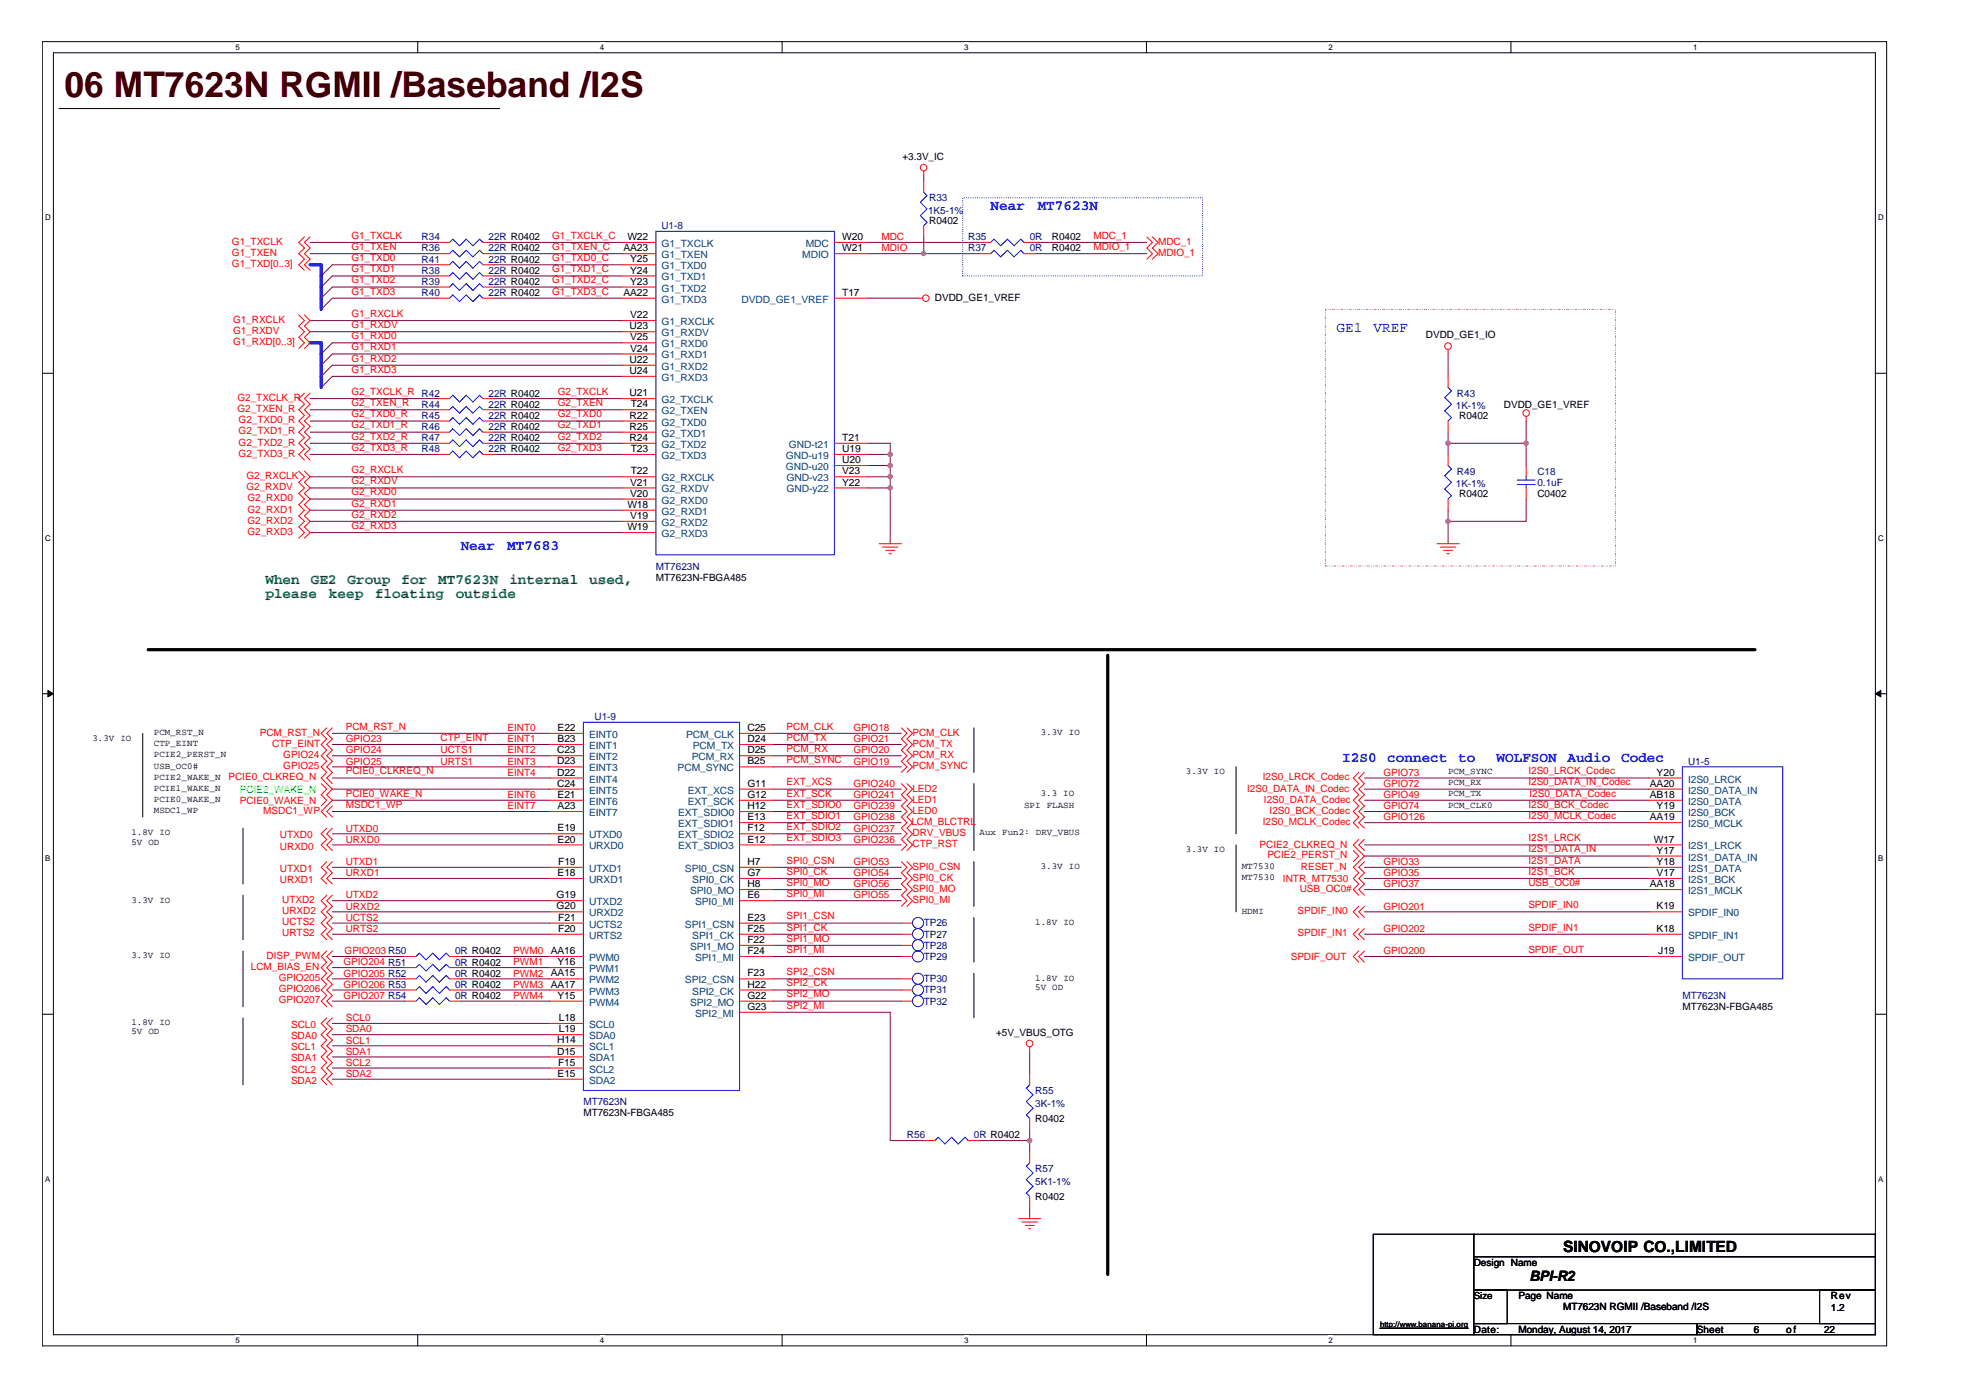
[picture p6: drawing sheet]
<svg xmlns="http://www.w3.org/2000/svg" width="297mm" height="210mm" viewBox="0 0 297 210" stroke-linecap="round" stroke-linejoin="round" font-family="sans-serif">
<path d="M6.3 6.3h277.2v195.9h-277.2zM8 7.9h273.8v192.6h-273.8z" fill="none" stroke="#000" stroke-width=".15"/>
<g fill="#fff">
<path d="M35.4 6.4h.6v1.4h-.6z"/>
<path d="M35.4 200.7h.6v1.4h-.6z"/>
</g>
<path d="M62.8 6.3v1.6M62.8 200.5v1.7" fill="none" stroke="#000" stroke-width=".15"/>
<g fill="#fff">
<path d="M90.1 6.4h.7v1.4h-.7z"/>
<path d="M90.1 200.7h.7v1.4h-.7z"/>
</g>
<path d="M117.5 6.3v1.6M117.5 200.5v1.7" fill="none" stroke="#000" stroke-width=".15"/>
<g fill="#fff">
<path d="M144.9 6.4h.6v1.4h-.6z"/>
<path d="M144.9 200.7h.6v1.4h-.6z"/>
</g>
<path d="M172.3 6.3v1.6M172.3 200.5v1.7" fill="none" stroke="#000" stroke-width=".15"/>
<g fill="#fff">
<path d="M199.6 6.4h.7v1.4h-.7z"/>
<path d="M199.6 200.7h.7v1.4h-.7z"/>
</g>
<path d="M227 6.3v1.6M227 200.5v1.7" fill="none" stroke="#000" stroke-width=".15"/>
<g fill="#fff">
<path d="M254.4 6.4h.6v1.4h-.6z"/>
<path d="M254.4 200.7h.6v1.4h-.6z"/>
<path d="M6.8 32h.8v1.4h-.8z"/>
<path d="M282.2 32h.8v1.4h-.8z"/>
<path d="M6.8 80.1h.8v1.4h-.8z"/>
<path d="M282.2 80.1h.8v1.4h-.8z"/>
</g>
<path d="M6.3 56.1h1.7M281.8 56.1h1.6" fill="none" stroke="#000" stroke-width=".15"/>
<g fill="#fff">
<path d="M6.8 128.3h.8v1.4h-.8z"/>
<path d="M282.2 128.3h.8v1.4h-.8z"/>
</g>
<path d="M6.3 104.2h1.7M281.8 104.2h1.6" fill="none" stroke="#000" stroke-width=".15"/>
<g fill="#000" stroke="#000" stroke-width=".15">
<path d="M7.2 103.8l.8 .4-.8 .5z" fill-rule="evenodd"/>
<path d="M281.8 104.2l.8-.4v.9z" fill-rule="evenodd"/>
</g>
<g fill="#fff">
<path d="M6.8 176.4h.8v1.4h-.8z"/>
<path d="M282.2 176.4h.8v1.4h-.8z"/>
</g>
<g fill="none" stroke="#000" stroke-width=".15">
<path d="M8.9 16.3h66.2M21.4 110.2v12.6M146.3 109.4v6.6M146.3 117.7v10.1M185.7 115.2v10.1M36.5 124.4v8.4M36.5 134.5v6.7M146.3 129.5v6.7M146.3 137.9v6.7M185.7 127v10M6.3 152.4h1.7M36.5 142.9v8.4"/>
<path d="M36.5 152.9v10.1M146.3 146.2v6.7M281.8 152.4h1.6M206.3 185.5h15.1v15h-15.1zM221.4 185.5h60.4v3.3h-60.4zM221.4 188.8h60.4v5h-60.4zM221.4 193.8h5.1v5.1h-5.1zM221.4 198.9h33.6v1.6h-33.6zM255 198.9h26.8v1.6h-26.8zM273.4 193.8h8.4v5.1h-8.4z"/>
</g>
<path d="M144.7 29.7h36v11.8h-36z" fill="none" stroke="#00f" stroke-width=".15" stroke-dasharray="0 .3"/>
<path d="M199.1 46.5h43.6v38.5h-43.6z" fill="none" stroke="#f0f" stroke-width=".15" stroke-dasharray=".3 .3 0 .3 0 .3"/>
<path d="M22.3 97.6h241.4M166.4 98.5v93" fill="none" stroke="#000" stroke-width=".49"/>
<g fill="none" stroke="#800040" stroke-width=".15">
<path d="M46.6 38.1h19.2M46.6 36.4h19.2M65.8 39.8h-15.9l-1.6 1.7M74.2 38.1h19.3M74.2 36.4h19.3M74.2 39.8h19.3M130.4 38.1h16.8M130.4 36.4h16.8M138.8 26.4v.8M138.8 35.6v2.5M155.6 38.1h16.7M155.6 36.4h16.7"/>
<path d="M46.6 59.9h19.2M46.6 49.8h46.9M46.6 48.2h46.9M65.8 44.8h-15.9l-1.6 1.7M65.8 41.5h-15.9l-1.6 1.6M65.8 43.1h-15.9l-1.6 1.7M74.2 59.9h19.3M74.2 44.8h19.3M74.2 41.5h19.3M74.2 43.1h19.3M93.5 54.9h-43.6l-1.6 1.7M93.5 51.5h-43.6l-1.6 1.7"/>
<path d="M93.5 56.6h-43.6l-1.6 1.6M93.5 53.2h-43.6l-1.6 1.7M130.4 44.8h7.5M217.6 53.2v3.4M46.6 61.6h19.2M46.6 64.9h19.2M46.6 63.3h19.2M46.6 66.6h19.2M46.6 68.3h19.2M46.6 73.3h46.9M46.6 78.3h46.9M46.6 75h46.9"/>
<path d="M46.6 76.7h46.9M46.6 71.6h46.9M74.2 61.6h19.3M74.2 64.9h19.3M74.2 63.3h19.3M74.2 66.6h19.3M74.2 68.3h19.3M130.4 66.6h3.4v15.1M130.4 68.3h3.4M130.4 73.3h3.4M130.4 71.6h3.4M130.4 69.9h3.4"/>
<path d="M217.6 66.6h11.7M217.6 64.9v3.4M217.6 76.7v5M229.3 75v3.3h-11.7M229.3 63.3v6.6M46.6 80h46.9M49.9 110.2h32.7M49.9 113.6h32.7M49.9 118.6h32.7M49.9 111.9h32.7M49.9 115.2h32.7M49.9 116.9h32.7"/>
<path d="M116.1 110.2h19.3M116.1 113.6h19.3M116.1 118.6h19.3M116.1 111.9h19.3M116.1 115.2h19.3M205 118.6h42.8M205 116.9h42.8M49.9 125.3h32.7M49.9 127h32.7M49.9 130.3h32.7M49.9 132h32.7M49.9 135.3h32.7"/>
<path d="M49.9 137h32.7M49.9 138.7h32.7M49.9 120.2h32.7M49.9 121.9h32.7M116.1 125.3h19.3M116.1 127h19.3M116.1 130.3h19.3M116.1 132h19.3M116.1 135.3h19.3M116.1 138.7h19.3M116.1 133.7h19.3M116.1 120.2h19.3"/>
<path d="M116.1 121.9h19.3M116.1 123.6h19.3M205 127h42.8M205 130.3h42.8M205 132h42.8M205 137h42.8M205 133.7h42.8M205 120.2h42.8M205 121.9h42.8M205 123.6h42.8M205 128.6h42.8M49.9 153.8h32.7"/>
<path d="M49.9 155.5h32.7M49.9 157.1h32.7M49.9 158.8h32.7M49.9 140.4h32.7M49.9 150.4h10.9M49.9 148.8h10.9M49.9 147.1h10.9M49.9 145.4h10.9M49.9 143.7h10.9M69.2 150.4h13.4M69.2 148.8h13.4M69.2 147.1h13.4"/>
<path d="M69.2 145.4h13.4M69.2 143.7h13.4M116.1 152.1h17.7v19.3h5M116.1 140.4h19.3M116.1 150.4h19.3M116.1 148.8h19.3M116.1 147.1h19.3M116.1 143.7h19.3M116.1 142h19.3M154.7 158v3.3M205 140.4h42.8M205 143.7h42.8"/>
<path d="M49.9 160.5h32.7M49.9 162.2h32.7M147.2 171.4h7.5M154.7 169.7v3.4M154.7 181.4v1.7"/>
</g>
<g fill="#f0f" stroke="#f0f" stroke-width=".15">
<circle cx="138.8" cy="38.1" r=".32"/>
<circle cx="133.7" cy="69.9" r=".33"/>
<circle cx="133.7" cy="68.3" r=".33"/>
<circle cx="133.7" cy="73.3" r=".33"/>
<circle cx="133.7" cy="71.6" r=".33"/>
<circle cx="217.6" cy="66.6" r=".33"/>
<circle cx="229.3" cy="66.6" r=".32"/>
<circle cx="217.6" cy="78.3" r=".33"/>
<circle cx="154.7" cy="171.4" r=".33"/>
</g>
<path d="M46.6 39.8h1.7v6.7M46.6 51.5h1.7v6.7" fill="none" stroke="#00f" stroke-width=".49"/>
<g fill="none" stroke="#f00" stroke-width=".15">
<path d="M45.7 35.6l-.8 .8 .8 .9-.8 .8 .8 .8-.8 .9 .8 .8M46.6 35.6l-.9 .8 .9 .9-.9 .8 .9 .8-.9 .9 .9 .8M65.8 38.1h1.7M65.8 39.8h1.7M65.8 36.4h1.7M72.6 38.1h1.6M72.6 39.8h1.6M72.6 36.4h1.6M93.5 38.1h5.1M93.5 39.8h5.1M93.5 36.4h5.1M125.4 38.1h5"/>
<path d="M125.4 36.4h5M138.8 25.7v.7M138.8 27.2v1.7M138.8 33.9v1.7M147.2 38.1h1.6M147.2 36.4h1.6M153.9 38.1h1.7M153.9 36.4h1.7M172.3 35.6l.8 .8-.8 .9 .8 .8-.8 .8M173.1 35.6l.9 .8-.9 .9 .9 .8-.9 .8M44.9 47.3l.8 .9-.8 .8 .8 .8-.8 .9 .8 .8-.8 .9M45.7 59.1l-.8 .8 .8 .8-.8 .9 .8 .8-.8 .9 .8 .8-.8 .8 .8 .9-.8 .8 .8 .9-.8 .8 .8 .8"/>
<path d="M45.7 47.3l.9 .9-.9 .8 .9 .8-.9 .9 .9 .8-.9 .9M46.6 59.1l-.9 .8 .9 .8-.9 .9 .9 .8-.9 .9 .9 .8-.9 .8 .9 .9-.9 .8 .9 .9-.9 .8 .9 .8M65.8 44.8h1.7M65.8 59.9h1.7M65.8 43.1h1.7M65.8 41.5h1.7M72.6 44.8h1.6M72.6 59.9h1.6M72.6 43.1h1.6M72.6 41.5h1.6M93.5 44.8h5.1M93.5 59.9h5.1"/>
<path d="M93.5 43.1h5.1M93.5 49.8h5.1M93.5 53.2h5.1M93.5 54.9h5.1M93.5 56.6h5.1M93.5 51.5h5.1M93.5 48.2h5.1M93.5 41.5h5.1M125.4 44.8h5M137.9 44.8h.7M217.6 52.5v.7M217.6 56.6v1.6"/>
<path d="M44.9 70.8l.8 .8-.8 .9 .8 .8-.8 .8 .8 .9-.8 .8 .8 .9-.8 .8 .8 .8-.8 .9 .8 .8-.8 .8M45.7 70.8l.9 .8-.9 .9 .9 .8-.9 .8 .9 .9-.9 .8 .9 .9-.9 .8 .9 .8-.9 .9 .9 .8-.9 .8M65.8 66.6h1.7M65.8 68.3h1.7M65.8 61.6h1.7M65.8 63.3h1.7M65.8 64.9h1.7M72.6 66.6h1.6M72.6 68.3h1.6M72.6 61.6h1.6M72.6 63.3h1.6M72.6 64.9h1.6"/>
<path d="M93.5 66.6h5.1M93.5 68.3h5.1M93.5 61.6h5.1M93.5 63.3h5.1M93.5 73.3h5.1M93.5 75h5.1M93.5 78.3h5.1M93.5 71.6h5.1M93.5 64.9h5.1M93.5 76.7h5.1M125.4 66.6h5M125.4 68.3h5"/>
<path d="M125.4 73.3h5M125.4 71.6h5M125.4 69.9h5M217.6 63.3v1.6M217.6 68.3v1.6M217.6 75v1.7M229.3 62.6v.7M229.3 69.9v1.7M229.3 73.3v1.7M93.5 80h5.1M132.1 81.7h3.3M132.6 82.2h2.3"/>
<path d="M133.1 82.7h1.3M133.6 83.2h.3M215.9 81.7h3.3M216.4 82.2h2.3M216.9 82.7h1.3M217.4 83.2h.3M48.3 117.7l.8 .9-.8 .8 .8 .8-.8 .9M49.1 109.4l-.8 .8 .8 .8-.8 .9 .8 .8-.8 .9 .8 .8-.8 .8 .8 .8-.8 .9 1.6 1.7-.8 .8 .8 .8-1.6 1.7 .8 .9M49.9 109.4l-.8 .8 .8 .8-.8 .9 .8 .8-.8 .9 .8 .8-.8 .8 .8 .8-.8 .9 .8 .8M82.6 116.9h5.1M82.6 118.6h5.1M82.6 111.9h5.1"/>
<path d="M82.6 110.2h5.1M82.6 113.6h5.1M82.6 115.2h5.1M111.1 118.6h5M111.1 111.9h5M111.1 110.2h5M111.1 113.6h5M111.1 115.2h5M135.4 117.7l.9 .9-.9 .8 .9 .8-.9 .9 .9 .8-.9 .9 .9 .8-.9 .8 .9 .9-.9 .8 .9 .9-.9 .8M135.4 109.4l.9 .8-.9 .8 .9 .9-.9 .8 .9 .9-.9 .8 .9 .8-.9 .8M136.3 117.7l.8 .9-.8 .8 .8 .8-.8 .9 .8 .8-.8 .9 .8 .8-.8 .8 .8 .9-.8 .8 .8 .9-.8 .8M136.3 109.4l.8 .8-.8 .8 .8 .9-.8 .8 .8 .9-.8 .8 .8 .8-.8 .8"/>
<path d="M204.2 116l-.9 .9 .9 .8-.9 .9 .9 .8-.9 .8 .9 .9-.9 .8 .9 .9-.9 .8 .9 .8M205 116l-.8 .9 .8 .8-.8 .9 .8 .8-.8 .8 .8 .9-.8 .8 .8 .9-.8 .8 .8 .8M247.8 116.9h5M247.8 118.6h5M49.1 134.5l-.8 .8 .8 .9-.8 .8 .8 .9-.8 .8 .8 .8-.8 .9 .8 .8M49.1 124.4l-.8 .9 .8 .8-.8 .9 .8 .8M49.1 129.5l-.8 .8 .8 .8-.8 .9 .8 .8M49.9 134.5l-.8 .8 .8 .9-.8 .8 .8 .9-.8 .8 .8 .8-.8 .9 .8 .8M49.9 124.4l-.8 .9 .8 .8-.8 .9 .8 .8M49.9 121.1l-.8 .8 .8 .9M49.9 129.5l-.8 .8 .8 .8-.8 .9 .8 .8M82.6 137h5.1"/>
<path d="M82.6 127h5.1M82.6 120.2h5.1M82.6 130.3h5.1M82.6 121.9h5.1M82.6 132h5.1M82.6 138.7h5.1M82.6 135.3h5.1M82.6 125.3h5.1M111.1 127h5M111.1 123.6h5M111.1 120.2h5M111.1 130.3h5"/>
<path d="M111.1 121.9h5M111.1 133.7h5M111.1 132h5M111.1 138.7h5M111.1 135.3h5M111.1 125.3h5M135.4 129.5l.9 .8-.9 .8 .9 .9-.9 .8 .9 .9-.9 .8 .9 .8-.9 .9M135.4 138.7h1.7M136.3 129.5l.8 .8-.8 .8 .8 .9-.8 .8 .8 .9-.8 .8 .8 .8-.8 .9M203.3 127.8l.9 .8-.9 .9M204.2 136.2l-.9 .8 .9 .9M204.2 126.1l-.9 .9 1.7 1.6-1.7 1.7 .9 .8-.9 .9 .9 .8-.9 .9 .9 .8"/>
<path d="M204.2 139.5l-.9 .9 .9 .8M205 136.2l-.8 .8 .8 .9M205 129.5l-.8 .8 .8 .8-.8 .9 .8 .8-.8 .9 .8 .8M205 139.5l-.8 .9 .8 .8M205 126.1l-.8 .9 .8 .8M247.8 137h5M247.8 127h5M247.8 123.6h5M247.8 120.2h5M247.8 128.6h5M247.8 130.3h5M247.8 121.9h5"/>
<path d="M247.8 133.7h5M247.8 132h5M49.1 152.9l-.8 .9 .8 .8-.8 .9 .8 .8-.8 .8 .8 .9-.8 .8 .8 .9-.8 .8 .8 .8-.8 .9 .8 .8M49.1 142.9l-.8 .8 .8 .9-.8 .8 .8 .8-.8 .9 .8 .8-.8 .9 .8 .8-.8 .8 .8 .9M49.9 152.9l-.8 .9 .8 .8-.8 .9 .8 .8-.8 .8 .8 .9-.8 .8 .8 .9-.8 .8 .8 .8-.8 .9 .8 .8M49.9 142.9l-.8 .8 .8 .9-.8 .8 .8 .8-.8 .9 .8 .8-.8 .9 .8 .8-.8 .8 .8 .9M60.8 148.8h1.7M60.8 150.4h1.7M60.8 143.7h1.7M60.8 147.1h1.7M60.8 145.4h1.7M67.5 148.8h1.7"/>
<path d="M67.5 150.4h1.7M67.5 143.7h1.7M67.5 147.1h1.7M67.5 145.4h1.7M82.6 148.8h5.1M82.6 150.4h5.1M82.6 140.4h5.1M82.6 143.7h5.1M82.6 147.1h5.1M82.6 145.4h5.1M82.6 153.8h5.1M82.6 155.5h5.1"/>
<path d="M82.6 158.8h5.1M82.6 157.1h5.1M111.1 148.8h5M111.1 150.4h5M111.1 140.4h5M111.1 143.7h5M111.1 147.1h5M111.1 142h5M111.1 152.1h5M135.4 148.8h1.7M135.4 150.4h1.7M135.4 140.4h1.7"/>
<path d="M135.4 143.7h1.7M135.4 147.1h1.7M135.4 142h1.7M154.7 157.3v.7M204.2 142.9l-.9 .8 .9 .9M205 142.9l-.8 .8 .8 .9M247.8 140.4h5M247.8 143.7h5M82.6 162.2h5.1M82.6 160.5h5.1M138.8 171.4h1.7M145.5 171.4h1.7"/>
<path d="M154.7 161.3v1.7M154.7 168v1.7M154.7 173.1v1.6M154.7 179.8v1.6M153 183.1h3.4M153.5 183.6h2.4M154 184.1h1.4M154.5 184.6h.4"/>
<circle cx="138.8" cy="25.2" r=".49"/>
<circle cx="139.1" cy="44.8" r=".49"/>
<circle cx="217.6" cy="52" r=".5"/>
<circle cx="229.3" cy="62.1" r=".49"/>
<circle cx="154.7" cy="156.8" r=".5"/>
</g>
<path d="M207.3 199.6h13.3" fill="none" stroke="#000" stroke-width=".18"/>
<g fill="none" stroke="#00f" stroke-width=".15">
<path d="M67.5 38.1l.5-.5 1 1 1-1 1.1 1 1-1 .5 .5M67.5 39.8l.5-.5 1 1 1-1 1.1 1 1-1 .5 .5M67.5 36.4l.5-.5 1 1 1-1 1.1 1 1-1 .5 .5M98.6 34.7h26.8v48.7h-26.8zM138.8 28.9l.5 .5-1 1 1 1-1 1 1 1-.5 .5M148.8 36.4l.6-.5 .9 1 1.1-1 1 1 1-1 .5 .5M148.8 38.1l.6-.5 .9 1 1.1-1 1 1 1-1 .5 .5M67.5 59.9l.5-.5 1 1 1-1 1.1 1 1-1 .5 .5M67.5 43.1l.5-.5 1 1 1-1 1.1 1 1-1 .5 .5M67.5 44.8l.5-.5 1 1 1-1 1.1 1 1-1 .5 .5M67.5 41.5l.5-.5 1 1 1-1 1.1 1 1-1 .5 .5M217.6 58.2l.5 .5-1 1 1 1-1 1 1 1.1-.5 .5"/>
<path d="M67.5 66.6l.5-.5 1 1 1-1 1.1 1 1-1 .5 .5M67.5 68.3l.5-.5 1 1 1-1 1.1 1 1-1 .5 .5M67.5 61.6l.5-.5 1 1 1-1 1.1 1 1-1 .5 .5M67.5 63.3l.5-.5 1 .9 1-.9 1.1 .9 1-.9 .5 .5M67.5 64.9l.5-.5 1 1 1-1 1.1 1 1-1 .5 .5M217.6 69.9l.5 .6-1 1 1 1-1 1 1 1-.5 .5M228 72.1h2.7M228 72.8h2.7M229.3 71.6v.5M229.3 72.8v.5M87.7 108.5h23.4v55.3h-23.4zM252.8 115.2h15.1v31.9h-15.1z"/>
<path d="M62.5 148.8l.5-.6 1 1.1 1-1.1 1 1.1 1-1.1 .5 .6M62.5 150.4l.5-.5 1 1 1-1 1 1 1-1 .5 .5M62.5 143.7l.5-.5 1 1 1-1 1 1 1-1 .5 .5M62.5 145.4l.5-.5 1 1 1-1 1 1 1-1 .5 .5M62.5 147.1l.5-.5 1 1 1-1 1 1 1-1 .5 .5M140.5 171.4l.5-.5 1 1 1-1 1 1 1-1 .5 .5M154.7 163l-.5 .5 1 1-1 1 1 1-1 1 .5 .5M154.7 174.7l-.5 .5 1 1-1 1 1 1.1-1 1 .5 .5"/>
<circle cx="137.9" cy="138.7" r=".83"/>
<circle cx="137.9" cy="150.4" r=".84"/>
<circle cx="137.9" cy="142" r=".84"/>
<circle cx="137.9" cy="148.7" r=".83"/>
<circle cx="137.9" cy="143.7" r=".83"/>
<circle cx="137.9" cy="140.3" r=".83"/>
<circle cx="137.9" cy="147.1" r=".83"/>
</g>
<text font-size="5.3" fill="#400000" x="9.7" y="14.5">06 MT7623N RGMII /Baseband /I2S</text>
<text font-size="2.3" x="234.8" y="188.1">SINOVOIP CO.,LIMITED</text>
<g font-size="2.2" fill="#00f">
<text x="148.8" y="31.5">Near</text>
<text x="155.9" y="31.5">MT7623N</text>
<text x="200.8" y="49.9">GE1</text>
<text x="206.4" y="49.9">VREF</text>
<text x="69.2" y="82.6">Near</text>
<text x="76.2" y="82.6">MT7683</text>
<text x="201.7" y="114.5">I2S0</text>
<text x="208.4" y="114.5">connect</text>
<text x="219.1" y="114.5">to</text>
<text x="224.8" y="114.5">WOLFSON</text>
<text x="235.5" y="114.5">Audio</text>
<text x="243.6" y="114.5">Codec</text>
</g>
<g font-size="2.2" fill="#008000">
<text x="39.9" y="87.7">When</text>
<text x="39.9" y="89.8">please</text>
<text x="46.7" y="87.7">GE2</text>
<text x="49.4" y="89.8">keep</text>
<text x="52.2" y="87.7">Group</text>
<text x="56.3" y="89.8">floating</text>
<text x="60.3" y="87.7">for</text>
<text x="65.8" y="87.7">MT7623N</text>
<text x="68.5" y="89.8">outside</text>
<text x="76.5" y="87.7">internal</text>
<text x="88.5" y="87.7">used,</text>
</g>
<text font-size="2.2" x="229.8" y="192.5">BPI-R2</text>
<g font-size="1.5">
<text x="135.6" y="24">+3.3V_IC</text>
<text x="139.6" y="33.6">R0402</text>
<text x="93.7" y="37.8">AA23</text>
<text x="94.3" y="36.1">W22</text>
<text x="94.7" y="41.1">Y24</text>
<text x="94.7" y="39.4">Y25</text>
<text x="126.5" y="36.1">W20</text>
<text x="126.5" y="37.8">W21</text>
<text x="158.1" y="36.1">R0402</text>
<text x="158.1" y="37.8">R0402</text>
<text x="93.7" y="44.4">AA22</text>
<text x="94.7" y="47.8">V22</text>
<text x="94.7" y="42.8">Y23</text>
<text x="126.5" y="44.4">T17</text>
<text x="140.5" y="45.2">DVDD_GE1_VREF</text>
<text x="94.6" y="49.5">U23</text>
<text x="94.7" y="52.8">V24</text>
<text x="94.7" y="51.2">V25</text>
<text x="214.2" y="50.9">DVDD_GE1_IO</text>
<text x="94.6" y="59.5">U21</text>
<text x="94.6" y="54.5">U22</text>
<text x="94.6" y="56.2">U24</text>
<text x="94.6" y="62.9">R22</text>
<text x="94.6" y="64.6">R25</text>
<text x="94.8" y="61.2">T24</text>
<text x="219.2" y="62.9">R0402</text>
<text x="226" y="61.2">DVDD_GE1_VREF</text>
<text x="94.6" y="66.2">R24</text>
<text x="94.8" y="67.9">T23</text>
<text x="94.8" y="71.3">T22</text>
<text x="126.5" y="66.2">T21</text>
<text x="126.5" y="67.9">U19</text>
<text x="126.5" y="69.6">U20</text>
<text x="126.5" y="71.3">V23</text>
<text x="94.3" y="76.3">W18</text>
<text x="94.7" y="73">V21</text>
<text x="94.7" y="74.6">V20</text>
<text x="94.7" y="78">V19</text>
<text x="126.5" y="73">Y22</text>
<text x="219.2" y="74.7">R0402</text>
<text x="231" y="74.7">C0402</text>
<text x="94.3" y="79.7">W19</text>
<text x="98.6" y="87.2">MT7623N-FBGA485</text>
<text x="83.7" y="113.2">C23</text>
<text x="83.8" y="111.5">B23</text>
<text x="83.8" y="109.8">E22</text>
<text x="112.3" y="109.8">C25</text>
<text x="112.3" y="113.2">D25</text>
<text x="112.3" y="111.5">D24</text>
<text x="83.7" y="118.2">C24</text>
<text x="83.7" y="116.5">D22</text>
<text x="83.7" y="114.9">D23</text>
<text x="83.8" y="119.9">E21</text>
<text x="112.3" y="118.2">G11</text>
<text x="112.3" y="119.9">G12</text>
<text x="112.3" y="114.9">B25</text>
<text x="247.9" y="119.9">AB18</text>
<text x="247.9" y="118.2">AA20</text>
<text x="248.9" y="116.5">Y20</text>
<text x="83.8" y="121.6">A23</text>
<text x="83.8" y="124.9">E19</text>
<text x="112.3" y="124.9">F12</text>
<text x="112.3" y="123.2">E13</text>
<text x="112.3" y="121.6">H12</text>
<text x="247.9" y="123.2">AA19</text>
<text x="248.9" y="121.6">Y19</text>
<text x="83.8" y="131.6">E18</text>
<text x="83.8" y="126.6">E20</text>
<text x="83.9" y="130">F19</text>
<text x="112.3" y="131.6">G7</text>
<text x="112.3" y="130">H7</text>
<text x="112.3" y="126.6">E12</text>
<text x="248.5" y="126.6">W17</text>
<text x="248.9" y="128.3">Y17</text>
<text x="248.9" y="130">Y18</text>
<text x="248.9" y="131.6">V17</text>
<text x="83.6" y="135">G19</text>
<text x="83.6" y="136.6">G20</text>
<text x="112.3" y="135">E6</text>
<text x="112.3" y="133.3">H8</text>
<text x="247.9" y="133.3">AA18</text>
<text x="248.9" y="136.6">K19</text>
<text x="82.8" y="143.4">AA16</text>
<text x="83.9" y="138.3">F21</text>
<text x="83.9" y="140">F20</text>
<text x="112.3" y="141.7">F22</text>
<text x="112.3" y="143.4">F24</text>
<text x="112.3" y="140">F25</text>
<text x="112.3" y="138.3">E23</text>
<text x="248.9" y="140">K18</text>
<text x="249.2" y="143.4">J19</text>
<text x="82.8" y="148.4">AA17</text>
<text x="82.8" y="146.7">AA15</text>
<text x="83.8" y="145">Y16</text>
<text x="112.3" y="146.7">F23</text>
<text x="112.3" y="148.4">H22</text>
<text x="83.8" y="150.1">Y15</text>
<text x="83.9" y="153.4">L18</text>
<text x="83.9" y="155.1">L19</text>
<text x="112.3" y="150.1">G22</text>
<text x="112.3" y="151.7">G23</text>
<text x="149.7" y="155.6">+5V_VBUS_OTG</text>
<text x="252.8" y="151.8">MT7623N-FBGA485</text>
<text x="83.7" y="158.4">D15</text>
<text x="83.7" y="156.8">H14</text>
<text x="83.8" y="161.8">E15</text>
<text x="83.9" y="160.1">F15</text>
<text x="87.7" y="167.7">MT7623N-FBGA485</text>
<text x="155.6" y="168.5">R0402</text>
<text x="155.6" y="180.3">R0402</text>
<text x="221.4" y="190.2">Design Name</text>
<text x="221.4" y="195.1">Size</text>
<text x="228.1" y="195.2">Page Name</text>
<text x="234.8" y="196.9">MT7623N RGMII /Baseband /I2S</text>
<text x="275.1" y="195.2">Rev</text>
<text x="275.1" y="197">1.2</text>
<text x="221.4" y="200.2">Date:</text>
<text x="228.1" y="200.2">Monday, August 14, 2017</text>
<text x="255" y="200.2">Sheet</text>
<text x="263.5" y="200.2">6</text>
<text x="268.4" y="200.2">of</text>
<text x="274.1" y="200.2">22</text>
</g>
<g font-size="1.5" fill="#f00">
<text x="52.8" y="35.9">G1_TXCLK</text>
<text x="83" y="35.9">G1_TXCLK_C</text>
<text x="164.3" y="35.9">MDC_1</text>
<text x="34.8" y="40.1">G1_TXD[0..3]</text>
<text x="34.8" y="36.8">G1_TXCLK</text>
<text x="34.8" y="38.5">G1_TXEN</text>
<text x="52.8" y="39.2">G1_TXD0</text>
<text x="52.8" y="40.9">G1_TXD1</text>
<text x="52.8" y="37.6">G1_TXEN</text>
<text x="83" y="37.6">G1_TXEN_C</text>
<text x="83" y="40.9">G1_TXD1_C</text>
<text x="83" y="39.2">G1_TXD0_C</text>
<text x="132.4" y="36.1">MDC</text>
<text x="132.4" y="37.8">MDIO</text>
<text x="164.3" y="37.6">MDIO_1</text>
<text x="174" y="38.5">MDIO_1</text>
<text x="174" y="36.8">MDC_1</text>
<text x="52.8" y="47.6">G1_RXCLK</text>
<text x="52.8" y="42.6">G1_TXD2</text>
<text x="52.8" y="44.3">G1_TXD3</text>
<text x="83" y="42.6">G1_TXD2_C</text>
<text x="83" y="44.3">G1_TXD3_C</text>
<text x="35" y="51.9">G1_RXD[0..3]</text>
<text x="35" y="48.5">G1_RXCLK</text>
<text x="35" y="50.2">G1_RXDV</text>
<text x="52.8" y="49.3">G1_RXDV</text>
<text x="52.8" y="51">G1_RXD0</text>
<text x="52.8" y="52.6">G1_RXD1</text>
<text x="52.8" y="59.3">G2_TXCLK_R R42</text>
<text x="52.8" y="54.3">G1_RXD2</text>
<text x="52.8" y="56">G1_RXD3</text>
<text x="83.8" y="59.3">G2_TXCLK</text>
<text x="35.7" y="60.3">G2_TXCLK_R</text>
<text x="35.7" y="61.9">G2_TXEN_R</text>
<text x="35.9" y="63.6">G2_TXD0_R</text>
<text x="35.9" y="65.3">G2_TXD1_R</text>
<text x="52.8" y="62.7">G2_TXD0_R</text>
<text x="52.8" y="64.4">G2_TXD1_R</text>
<text x="52.8" y="61">G2_TXEN_R</text>
<text x="83.8" y="61">G2_TXEN</text>
<text x="83.8" y="64.4">G2_TXD1</text>
<text x="83.8" y="62.7">G2_TXD0</text>
<text x="35.9" y="66.9">G2_TXD2_R</text>
<text x="35.9" y="68.6">G2_TXD3_R</text>
<text x="37" y="72">G2_RXCLK</text>
<text x="52.8" y="71.1">G2_RXCLK</text>
<text x="52.8" y="66.1">G2_TXD2_R</text>
<text x="52.8" y="67.7">G2_TXD3_R</text>
<text x="83.8" y="66.1">G2_TXD2</text>
<text x="83.8" y="67.7">G2_TXD3</text>
<text x="37" y="73.7">G2_RXDV</text>
<text x="37.2" y="75.3">G2_RXD0</text>
<text x="37.2" y="77">G2_RXD1</text>
<text x="52.8" y="72.8">G2_RXDV</text>
<text x="52.8" y="77.8">G2_RXD2</text>
<text x="52.8" y="74.4">G2_RXD0</text>
<text x="52.8" y="76.1">G2_RXD1</text>
<text x="37.2" y="78.7">G2_RXD2</text>
<text x="37.2" y="80.4">G2_RXD3</text>
<text x="52.8" y="79.5">G2_RXD3</text>
<text x="39" y="110.5">PCM_RST_N</text>
<text x="40.9" y="112.2">CTP_EINT</text>
<text x="42.6" y="113.9">GPIO24</text>
<text x="51.9" y="109.6">PCM_RST_N</text>
<text x="51.9" y="111.5">GPIO23</text>
<text x="51.9" y="113.2">GPIO24</text>
<text x="66.2" y="111.3">CTP_EINT</text>
<text x="66.2" y="113.2">UCTS1</text>
<text x="76.3" y="109.8">EINT0</text>
<text x="76.3" y="111.5">EINT1</text>
<text x="76.3" y="113.2">EINT2</text>
<text x="118.2" y="109.6">PCM_CLK</text>
<text x="118.2" y="113">PCM_RX</text>
<text x="118.2" y="111.3">PCM_TX</text>
<text x="128.2" y="109.8">GPIO18</text>
<text x="128.2" y="113.2">GPIO20</text>
<text x="128.2" y="111.5">GPIO21</text>
<text x="137.1" y="110.5">PCM_CLK</text>
<text x="137.1" y="112.2">PCM_TX</text>
<text x="137.1" y="113.9">PCM_RX</text>
<text x="34.3" y="117.2">PCIE0_CLKREQ_N</text>
<text x="42.6" y="115.6">GPIO25</text>
<text x="51.9" y="116.3">PCIE0_CLKREQ_N</text>
<text x="51.9" y="119.7">PCIE0_WAKE_N</text>
<text x="51.9" y="114.9">GPIO25</text>
<text x="66.2" y="114.9">URTS1</text>
<text x="76.3" y="116.6">EINT4</text>
<text x="76.3" y="119.9">EINT6</text>
<text x="76.3" y="114.9">EINT3</text>
<text x="118.2" y="119.7">EXT_SCK</text>
<text x="118.2" y="118">EXT_XCS</text>
<text x="118.2" y="114.7">PCM_SYNC</text>
<text x="128.2" y="119.9">GPIO241</text>
<text x="128.2" y="118.2">GPIO240</text>
<text x="128.2" y="114.9">GPIO19</text>
<text x="137.1" y="118.9">LED2</text>
<text x="137.1" y="115.6">PCM_SYNC</text>
<text x="187.4" y="118.9">I2S0_DATA_IN_Codec</text>
<text x="189.7" y="117.2">I2S0_LRCK_Codec</text>
<text x="207.9" y="119.9">GPIO49</text>
<text x="207.9" y="116.6">GPIO73</text>
<text x="207.9" y="118.2">GPIO72</text>
<text x="229.6" y="116.3">I2S0_LRCK_Codec</text>
<text x="229.6" y="118">I2S0_DATA_IN_Codec</text>
<text x="229.8" y="119.7">I2S0_DATA_Codec</text>
<text x="36" y="120.8">PCIE0_WAKE_N</text>
<text x="39.5" y="122.3">MSDC1_WP</text>
<text x="42.1" y="126">UTXD0</text>
<text x="51.9" y="121.4">MSDC1_WP</text>
<text x="51.9" y="124.9">UTXD0</text>
<text x="76.3" y="121.6">EINT7</text>
<text x="118.2" y="124.7">EXT_SDIO2</text>
<text x="118.2" y="121.4">EXT_SDIO0</text>
<text x="118.2" y="123.1">EXT_SDIO1</text>
<text x="128.2" y="124.9">GPIO237</text>
<text x="128.2" y="121.6">GPIO239</text>
<text x="128.2" y="123.3">GPIO238</text>
<text x="136.9" y="123.9">LCM_BLCTRL</text>
<text x="137.1" y="120.6">LED1</text>
<text x="137.1" y="122.3">LED0</text>
<text x="137.1" y="125.6">DRV_VBUS</text>
<text x="189.7" y="123.9">I2S0_MCLK_Codec</text>
<text x="189.9" y="120.6">I2S0_DATA_Codec</text>
<text x="190.8" y="122.3">I2S0_BCK_Codec</text>
<text x="207.9" y="121.6">GPIO74</text>
<text x="207.9" y="123.3">GPIO126</text>
<text x="229.6" y="121.4">I2S0_BCK_Codec</text>
<text x="229.6" y="123.1">I2S0_MCLK_Codec</text>
<text x="42.1" y="127.6">URXD0</text>
<text x="42.1" y="131">UTXD1</text>
<text x="51.9" y="126.6">URXD0</text>
<text x="51.9" y="130">UTXD1</text>
<text x="51.9" y="131.6">URXD1</text>
<text x="118.2" y="129.8">SPI0_CSN</text>
<text x="118.2" y="131.4">SPI0_CK</text>
<text x="118.2" y="126.4">EXT_SDIO3</text>
<text x="128.2" y="130">GPIO53</text>
<text x="128.2" y="131.6">GPIO54</text>
<text x="128.2" y="126.6">GPIO236</text>
<text x="137.1" y="130.7">SPI0_CSN</text>
<text x="137.1" y="127.3">CTP_RST</text>
<text x="189.3" y="127.5">PCIE2_CLKREQ_N</text>
<text x="190.4" y="129">PCIE2_PERST_N</text>
<text x="195.5" y="130.7">RESET_N</text>
<text x="207.9" y="131.6">GPIO35</text>
<text x="207.9" y="130">GPIO33</text>
<text x="229.6" y="131.4">I2S1_BCK</text>
<text x="229.6" y="126.4">I2S1_LRCK</text>
<text x="229.6" y="128.1">I2S1_DATA_IN</text>
<text x="229.6" y="129.8">I2S1_DATA</text>
<text x="42.1" y="132.7">URXD1</text>
<text x="42.4" y="135.7">UTXD2</text>
<text x="42.4" y="137.4">URXD2</text>
<text x="51.9" y="135">UTXD2</text>
<text x="51.9" y="136.7">URXD2</text>
<text x="118.2" y="133.1">SPI0_MO</text>
<text x="118.2" y="134.8">SPI0_MI</text>
<text x="128.2" y="133.3">GPIO56</text>
<text x="128.2" y="135">GPIO55</text>
<text x="137.1" y="132.3">SPI0_CK</text>
<text x="137.1" y="134">SPI0_MO</text>
<text x="137.1" y="135.7">SPI0_MI</text>
<text x="192.8" y="132.5">INTR_MT7530</text>
<text x="194.9" y="137.4">SPDIF_IN0</text>
<text x="195.3" y="134">USB_OC0#</text>
<text x="207.9" y="136.7">GPIO201</text>
<text x="207.9" y="133.3">GPIO37</text>
<text x="229.6" y="136.5">SPDIF_IN0</text>
<text x="229.6" y="133.1">USB_OC0#</text>
<text x="42.4" y="139">UCTS2</text>
<text x="42.4" y="140.7">URTS2</text>
<text x="51.8" y="143.4">GPIO203 R50</text>
<text x="51.9" y="138.4">UCTS2</text>
<text x="51.9" y="140">URTS2</text>
<text x="77.1" y="143.4">PWM0</text>
<text x="118.2" y="143.2">SPI1_MI</text>
<text x="118.2" y="139.8">SPI1_CK</text>
<text x="118.2" y="138.1">SPI1_CSN</text>
<text x="118.2" y="141.5">SPI1_MO</text>
<text x="194.9" y="140.7">SPDIF_IN1</text>
<text x="207.9" y="143.4">GPIO200</text>
<text x="207.9" y="140">GPIO202</text>
<text x="229.6" y="143.2">SPDIF_OUT</text>
<text x="229.6" y="139.8">SPDIF_IN1</text>
<text x="37.7" y="145.7">LCM_BIAS_EN</text>
<text x="40" y="144.1">DISP_PWM</text>
<text x="41.9" y="149.1">GPIO206</text>
<text x="41.9" y="147.4">GPIO205</text>
<text x="51.6" y="148.4">GPIO206 R53</text>
<text x="51.6" y="146.7">GPIO205 R52</text>
<text x="51.6" y="145">GPIO204 R51</text>
<text x="77.1" y="146.7">PWM2</text>
<text x="77.1" y="148.4">PWM3</text>
<text x="77.1" y="145">PWM1</text>
<text x="118.2" y="146.5">SPI2_CSN</text>
<text x="118.2" y="148.2">SPI2_CK</text>
<text x="118.2" y="149.9">SPI2_MO</text>
<text x="193.9" y="144.2">SPDIF_OUT</text>
<text x="41.9" y="150.8">GPIO207</text>
<text x="43.7" y="154.5">SCL0</text>
<text x="51.6" y="150.1">GPIO207 R54</text>
<text x="51.9" y="153.4">SCL0</text>
<text x="51.9" y="155.1">SDA0</text>
<text x="77.1" y="150.1">PWM4</text>
<text x="118.2" y="151.5">SPI2_MI</text>
<text x="43.7" y="156.1">SDA0</text>
<text x="43.7" y="157.8">SCL1</text>
<text x="43.7" y="159.5">SDA1</text>
<text x="43.7" y="161.2">SCL2</text>
<text x="51.9" y="156.8">SCL1</text>
<text x="51.9" y="158.5">SDA1</text>
<text x="51.9" y="160.1">SCL2</text>
<text x="51.9" y="161.8">SDA2</text>
<text x="43.7" y="162.8">SDA2</text>
</g>
<g font-size="1.5" fill="#000080">
<text x="99.4" y="34.4">U1-8</text>
<text x="139.4" y="32.1">1K5-1%</text>
<text x="139.6" y="30.2">R33</text>
<text x="63.4" y="37.8">R36</text>
<text x="63.4" y="39.5">R41</text>
<text x="63.4" y="36.1">R34</text>
<text x="63.4" y="41.1">R38</text>
<text x="73.4" y="37.8">22R R0402</text>
<text x="73.4" y="39.5">22R R0402</text>
<text x="73.4" y="36.1">22R R0402</text>
<text x="73.4" y="41.1">22R R0402</text>
<text x="145.5" y="36.1">R35</text>
<text x="145.5" y="37.8">R37</text>
<text x="154.7" y="36.1">0R</text>
<text x="154.7" y="37.8">0R</text>
<text x="63.4" y="42.8">R39</text>
<text x="63.4" y="44.5">R40</text>
<text x="73.4" y="42.8">22R R0402</text>
<text x="73.4" y="44.5">22R R0402</text>
<text x="73.4" y="59.6">22R R0402</text>
<text x="218.9" y="59.6">R43</text>
<text x="63.4" y="61.2">R44</text>
<text x="63.4" y="62.9">R45</text>
<text x="63.4" y="64.6">R46</text>
<text x="73.4" y="61.2">22R R0402</text>
<text x="73.4" y="62.9">22R R0402</text>
<text x="73.4" y="64.6">22R R0402</text>
<text x="218.7" y="61.4">1K-1%</text>
<text x="63.4" y="66.3">R47</text>
<text x="63.4" y="68">R48</text>
<text x="73.4" y="66.3">22R R0402</text>
<text x="73.4" y="68">22R R0402</text>
<text x="218.9" y="71.3">R49</text>
<text x="231" y="71.3">C18</text>
<text x="218.7" y="73.2">1K-1%</text>
<text x="231" y="73">0.1uF</text>
<text x="98.6" y="85.6">MT7623N</text>
<text x="89.3" y="108.2">U1-9</text>
<text x="253.6" y="114.9">U1-5</text>
<text x="68.4" y="143.4">0R R0402</text>
<text x="138.8" y="142.6">TP28</text>
<text x="138.8" y="140.9">TP27</text>
<text x="138.8" y="139.2">TP26</text>
<text x="68.4" y="148.4">0R R0402</text>
<text x="68.4" y="145.1">0R R0402</text>
<text x="68.4" y="146.7">0R R0402</text>
<text x="138.8" y="149.3">TP31</text>
<text x="138.8" y="147.6">TP30</text>
<text x="138.8" y="144.2">TP29</text>
<text x="68.4" y="150.1">0R R0402</text>
<text x="138.8" y="150.9">TP32</text>
<text x="252.8" y="150.1">MT7623N</text>
<text x="87.7" y="166">MT7623N</text>
<text x="155.6" y="164.4">R55</text>
<text x="155.6" y="166.4">3K-1%</text>
<text x="136.3" y="171.1">R56</text>
<text x="146.3" y="171.1">0R R0402</text>
<text x="155.6" y="176.1">R57</text>
<text x="155.6" y="178.1">5K1-1%</text>
</g>
<g font-size="1.5" fill="#004080">
<text x="99.4" y="40.5">G1_TXD0</text>
<text x="99.4" y="37.1">G1_TXCLK</text>
<text x="99.4" y="38.8">G1_TXEN</text>
<text x="120.5" y="38.8">MDIO</text>
<text x="121.1" y="37.1">MDC</text>
<text x="99.4" y="43.8">G1_TXD2</text>
<text x="99.4" y="42.1">G1_TXD1</text>
<text x="99.4" y="45.5">G1_TXD3</text>
<text x="111.4" y="45.5">DVDD_GE1_VREF</text>
<text x="99.4" y="50.5">G1_RXDV</text>
<text x="99.4" y="53.9">G1_RXD1</text>
<text x="99.4" y="52.2">G1_RXD0</text>
<text x="99.4" y="48.8">G1_RXCLK</text>
<text x="99.4" y="55.6">G1_RXD2</text>
<text x="99.4" y="57.2">G1_RXD3</text>
<text x="99.4" y="63.9">G2_TXD0</text>
<text x="99.4" y="60.6">G2_TXCLK</text>
<text x="99.4" y="62.2">G2_TXEN</text>
<text x="99.4" y="65.6">G2_TXD1</text>
<text x="99.4" y="69">G2_TXD3</text>
<text x="99.4" y="67.3">G2_TXD2</text>
<text x="118.1" y="69">GND-u19</text>
<text x="118.1" y="70.6">GND-u20</text>
<text x="118.5" y="67.3">GND-t21</text>
<text x="99.4" y="74">G2_RXDV</text>
<text x="99.4" y="75.7">G2_RXD0</text>
<text x="99.4" y="72.3">G2_RXCLK</text>
<text x="99.4" y="77.3">G2_RXD1</text>
<text x="118.2" y="72.3">GND-v23</text>
<text x="118.2" y="74">GND-y22</text>
<text x="99.4" y="79">G2_RXD2</text>
<text x="99.4" y="80.7">G2_RXD3</text>
<text x="88.5" y="112.5">EINT1</text>
<text x="88.5" y="110.9">EINT0</text>
<text x="103.1" y="110.9">PCM_CLK</text>
<text x="104.1" y="112.5">PCM_TX</text>
<text x="88.5" y="114.2">EINT2</text>
<text x="88.5" y="119.2">EINT5</text>
<text x="88.5" y="117.6">EINT4</text>
<text x="88.5" y="115.9">EINT3</text>
<text x="101.8" y="115.9">PCM_SYNC</text>
<text x="103.3" y="119.2">EXT_XCS</text>
<text x="103.9" y="114.2">PCM_RX</text>
<text x="253.6" y="117.6">I2S0_LRCK</text>
<text x="253.6" y="119.2">I2S0_DATA_IN</text>
<text x="88.5" y="122.6">EINT7</text>
<text x="88.5" y="126">UTXD0</text>
<text x="88.5" y="120.9">EINT6</text>
<text x="101.9" y="126">EXT_SDIO2</text>
<text x="101.9" y="124.3">EXT_SDIO1</text>
<text x="101.9" y="122.6">EXT_SDIO0</text>
<text x="103.3" y="120.9">EXT_SCK</text>
<text x="253.6" y="124.3">I2S0_MCLK</text>
<text x="253.6" y="120.9">I2S0_DATA</text>
<text x="253.6" y="122.6">I2S0_BCK</text>
<text x="88.5" y="127.6">URXD0</text>
<text x="88.5" y="131">UTXD1</text>
<text x="101.9" y="127.6">EXT_SDIO3</text>
<text x="102.9" y="131">SPI0_CSN</text>
<text x="253.6" y="127.6">I2S1_LRCK</text>
<text x="253.6" y="129.3">I2S1_DATA_IN</text>
<text x="253.6" y="131">I2S1_DATA</text>
<text x="88.5" y="136">UTXD2</text>
<text x="88.5" y="132.7">URXD1</text>
<text x="88.5" y="137.7">URXD2</text>
<text x="103.7" y="134.3">SPI0_MO</text>
<text x="104" y="132.7">SPI0_CK</text>
<text x="104.4" y="136">SPI0_MI</text>
<text x="253.6" y="137.7">SPDIF_IN0</text>
<text x="253.6" y="134.3">I2S1_MCLK</text>
<text x="253.6" y="132.7">I2S1_BCK</text>
<text x="88.5" y="139.4">UCTS2</text>
<text x="88.5" y="141">URTS2</text>
<text x="102.9" y="139.4">SPI1_CSN</text>
<text x="103.7" y="142.7">SPI1_MO</text>
<text x="104" y="141">SPI1_CK</text>
<text x="253.6" y="141">SPDIF_IN1</text>
<text x="88.5" y="144.4">PWM0</text>
<text x="88.5" y="149.4">PWM3</text>
<text x="88.5" y="146.1">PWM1</text>
<text x="88.5" y="147.8">PWM2</text>
<text x="102.9" y="147.8">SPI2_CSN</text>
<text x="104" y="149.4">SPI2_CK</text>
<text x="104.4" y="144.4">SPI1_MI</text>
<text x="253.6" y="144.4">SPDIF_OUT</text>
<text x="88.5" y="154.4">SCL0</text>
<text x="88.5" y="151.1">PWM4</text>
<text x="103.7" y="151.1">SPI2_MO</text>
<text x="104.4" y="152.8">SPI2_MI</text>
<text x="88.5" y="156.1">SDA0</text>
<text x="88.5" y="159.5">SDA1</text>
<text x="88.5" y="161.2">SCL2</text>
<text x="88.5" y="157.8">SCL1</text>
<text x="88.5" y="162.8">SDA2</text>
</g>
<text font-size="1.5" fill="#0f0" x="36" y="119.1">PCIE2_WAKE_N</text>
<g font-size="1.4">
<text x="13.9" y="111.3">3.3V IO</text>
<text x="23.1" y="112.1">CTP_EINT</text>
<text x="23.1" y="113.8">PCIE2_PERST_N</text>
<text x="23.1" y="110.5">PCM_RST_N</text>
<text x="156.4" y="110.5">3.3V IO</text>
<text x="23.1" y="115.5">USB_OC0#</text>
<text x="23.1" y="117.2">PCIE2_WAKE_N</text>
<text x="23.1" y="118.8">PCIE1_WAKE_N</text>
<text x="156.4" y="119.7">3.3 IO</text>
<text x="178.2" y="116.3">3.3V IO</text>
<text x="217.6" y="118">PCM_RX</text>
<text x="217.6" y="116.3">PCM_SYNC</text>
<text x="217.6" y="119.7">PCM_TX</text>
<text x="19.7" y="125.5">1.8V IO</text>
<text x="23.1" y="122.2">MSDC1_WP</text>
<text x="23.1" y="120.5">PCIE0_WAKE_N</text>
<text x="147.2" y="125.5">Aux Fun2: DRV_VBUS</text>
<text x="153.9" y="121.3">SPI FLASH</text>
<text x="217.6" y="121.3">PCM_CLK0</text>
<text x="19.7" y="126.9">5V OD</text>
<text x="156.4" y="130.6">3.3V IO</text>
<text x="178.2" y="128.1">3.3V IO</text>
<text x="186.6" y="130.6">MT7530</text>
<text x="19.7" y="135.6">3.3V IO</text>
<text x="186.6" y="132.2">MT7530</text>
<text x="186.6" y="137.3">HDMI</text>
<text x="19.7" y="144">3.3V IO</text>
<text x="155.6" y="139">1.8V IO</text>
<text x="155.6" y="147.3">1.8V IO</text>
<text x="155.6" y="148.7">5V OD</text>
<text x="19.7" y="154">1.8V IO</text>
<text x="19.7" y="155.4">5V OD</text>
</g>
<g font-size="1.2">
<text x="35.4" y="7.5">5</text>
<text x="90.1" y="7.5">4</text>
<text x="144.9" y="7.5">3</text>
<text x="199.6" y="7.5">2</text>
<text x="254.4" y="7.5">1</text>
<text x="6.8" y="33.1">D</text>
<text x="282.2" y="33.1">D</text>
<text x="6.8" y="81.2">C</text>
<text x="282.2" y="81.2">C</text>
<text x="6.8" y="129.4">B</text>
<text x="282.2" y="129.4">B</text>
<text x="6.8" y="177.5">A</text>
<text x="282.2" y="177.5">A</text>
<text x="35.4" y="201.8">5</text>
<text x="90.1" y="201.8">4</text>
<text x="144.9" y="201.8">3</text>
<text x="199.6" y="201.8">2</text>
<text x="207.3" y="199.4">http://www.banana-pi.org</text>
<text x="254.4" y="201.8">1</text>
</g>
</svg>
